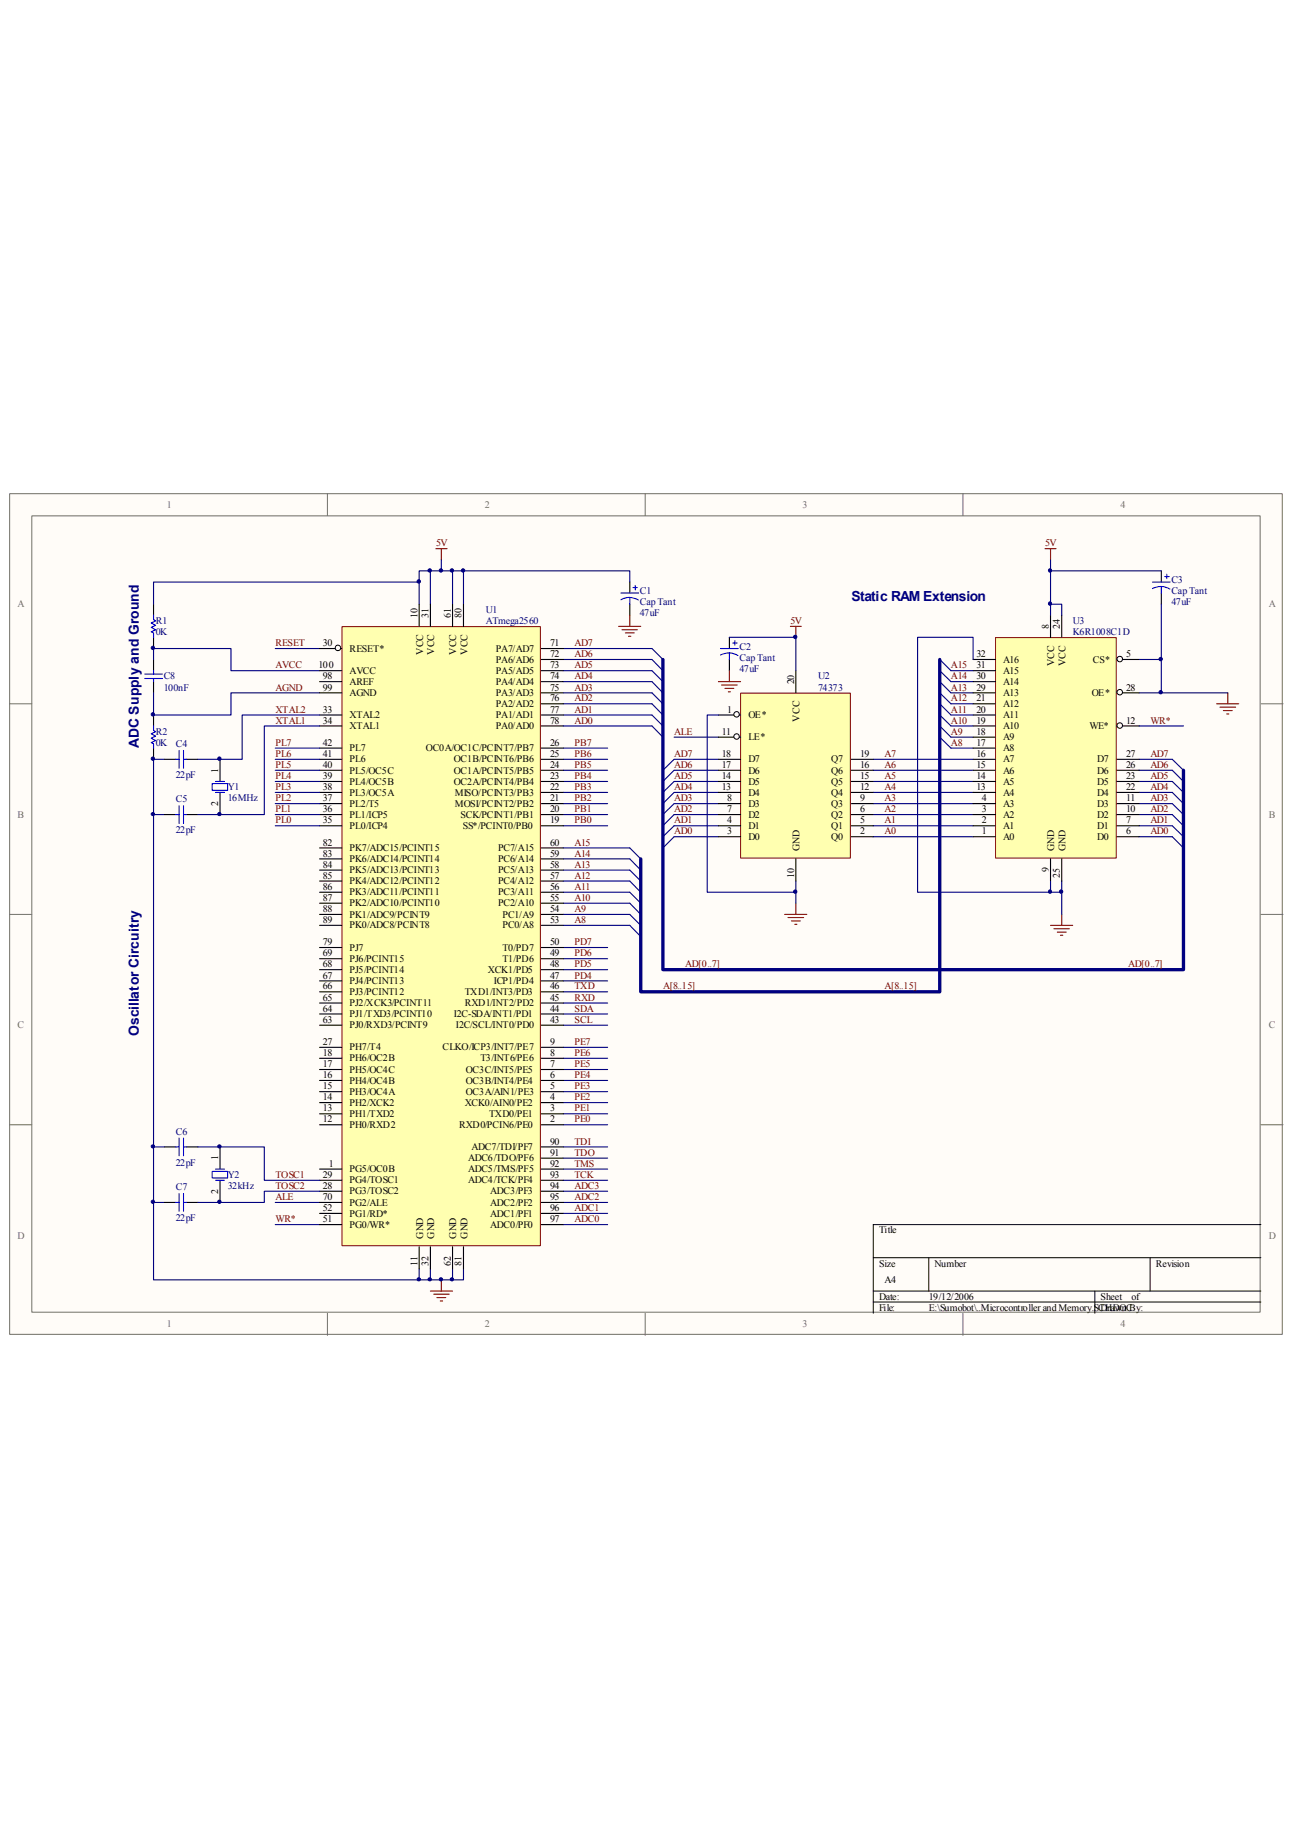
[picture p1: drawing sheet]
<svg xmlns="http://www.w3.org/2000/svg" width="210mm" height="297mm" viewBox="0 0 210 297" stroke-linecap="round" stroke-linejoin="round" font-family="sans-serif">
<path d="M1.6 80.2h206.6v136.5h-206.6z" fill="#fffcf8"/>
<path d="M1.6 80.2h206.6v136.5h-206.6z" fill="none" stroke="#706f64" stroke-width=".16"/>
<path d="M5.2 83.8h199.4v129.3h-199.4z" fill="#fffcf8"/>
<g fill="none" stroke="#706f64" stroke-width=".16">
<path d="M5.2 83.8h199.4v129.3h-199.4zM53.2 80.1v3.6M104.8 80.1v3.6M156.4 80.1v3.6M1.6 114.3h3.6M204.8 114.3h3.6M1.6 148.5h3.6M204.8 148.5h3.6M1.6 182.7h3.6M204.8 182.7h3.6M53.2 213.3v3.6M104.8 213.3v3.6"/>
<path d="M156.4 213.3v3.6"/>
</g>
<path d="M204.8 198.9h-63v14.4M141.8 204.3h63M141.8 209.7h63M141.8 211.5h63M150.8 204.3v5.4M177.8 209.7v3.6M186.8 204.3v5.4" fill="none" stroke="#000" stroke-width=".16"/>
<g fill="none" stroke="#000080" stroke-width=".18">
<path d="M91.5 105.3h14.4l1.8 1.8M91.5 107.1h14.4l1.8 1.8M91.5 108.9h14.4l1.8 1.8M91.5 110.7h14.4l1.8 1.8M91.5 112.5h14.4l1.8 1.8M91.5 114.3h14.4l1.8 1.8M91.5 116.1h14.4l1.8 1.8M91.5 117.9h14.4l1.8 1.8M109.5 119.7h7.2M152.6 107.1l1.8 1.8h3.6M152.6 108.9l1.8 1.8h3.6M152.6 110.7l1.8 1.8h3.6"/>
<path d="M152.6 112.5l1.8 1.8h3.6M152.6 114.3l1.8 1.8h3.6M152.6 116.1l1.8 1.8h3.6M152.6 117.9l1.8 1.8h3.6M152.6 119.7l1.8 1.8h3.6M185 117.9h7.2M91.5 137.7h10.8l1.8 1.8M91.5 139.5h10.8l1.8 1.8M116.7 123.3h-7.2l-1.8 1.8M116.7 125.1h-7.2l-1.8 1.8M116.7 126.9h-7.2l-1.8 1.8M116.7 128.7h-7.2l-1.8 1.8"/>
<path d="M116.7 130.5h-7.2l-1.8 1.8M116.7 132.3h-7.2l-1.8 1.8M116.7 134.1h-7.2l-1.8 1.8M116.7 135.9h-7.2l-1.8 1.8M141.8 123.3h16.2M141.8 125.1h16.2M141.8 126.9h16.2M141.8 128.7h16.2M141.8 130.5h16.2M141.8 132.3h16.2M141.8 134.1h16.2M141.8 135.9h16.2"/>
<path d="M185 123.3h5.4l1.8 1.8M185 125.1h5.4l1.8 1.8M185 126.9h5.4l1.8 1.8M185 128.7h5.4l1.8 1.8M185 130.5h5.4l1.8 1.8M185 132.3h5.4l1.8 1.8M185 134.1h5.4l1.8 1.8M185 135.9h5.4l1.8 1.8M91.5 141.3h10.8l1.8 1.8M91.5 143.1h10.8l1.8 1.8M91.5 144.9h10.8l1.8 1.8M91.5 146.7h10.8l1.8 1.8"/>
<path d="M91.5 148.5h10.8l1.8 1.8M91.5 150.3h10.8l1.8 1.8M129.2 143.1v3.6M172.4 143.1v5.4M44.7 198.9h7.2M44.7 195.3h7.2"/>
</g>
<path d="M107.7 107.1v50.4h84.5v-32.4M152.6 107.1v54h-48.5v-21.6" fill="none" stroke="#000080" stroke-width=".54"/>
<g fill="none" stroke="#800000" stroke-width=".18">
<path d="M70.8 89.1h1.8M71.7 89.1v1.8M169.7 89.1h1.8M170.6 89.1v1.8M128.4 101.7h1.7M129.2 101.7v1.8M127.4 148.5h3.6M128 149h2.5M128.5 149.6h1.5M129.1 150.1h.3M129.2 146.7v1.8M170.6 150.3h3.6"/>
<path d="M171.2 150.8h2.5M171.7 151.4h1.4M172.2 151.9h.4M172.4 148.5v1.8M69.9 209.7h3.6M70.4 210.2h2.5M71 210.7h1.4M71.5 211.3h.4M71.7 207.9v1.8"/>
</g>
<path d="M120.3 112.6h17.8v26.8h-17.8z" fill="#ffffb0"/>
<path d="M120.3 112.6h17.8v26.8h-17.8z" fill="none" stroke="#800000" stroke-width=".16"/>
<g fill="none" stroke="#000" stroke-width=".18">
<path d="M116.7 119.7h3.6M129.2 108.9v3.6M116.7 123.3h3.6M116.7 125.1h3.6M116.7 126.9h3.6M116.7 128.7h3.6M116.7 130.5h3.6M116.7 132.3h3.6M116.7 134.1h3.6M116.7 135.9h3.6M129.2 139.5v3.6M138.2 123.3h3.6"/>
<path d="M138.2 125.1h3.6M138.2 126.9h3.6M138.2 128.7h3.6M138.2 130.5h3.6M138.2 132.3h3.6M138.2 134.1h3.6M138.2 135.9h3.6"/>
</g>
<circle cx="119.6" cy="119.6" r=".44" fill="#fffcf8"/>
<circle cx="119.6" cy="119.6" r=".44" fill="none" stroke="#000" stroke-width=".16"/>
<path d="M116.7 116.1h3.6" fill="none" stroke="#000" stroke-width=".18"/>
<circle cx="119.6" cy="116" r=".44" fill="#fffcf8"/>
<circle cx="119.6" cy="116" r=".44" fill="none" stroke="#000" stroke-width=".16"/>
<g fill="none" stroke="#000080" stroke-width=".18">
<path d="M170.6 90.9v1.8h18M44.7 105.3h7.2M118.4 103.5h10.8v5.4M91.5 121.5h7.2M91.5 123.3h7.2M91.5 125.1h7.2M91.5 126.9h7.2M91.5 128.7h7.2M91.5 130.5h7.2M91.5 132.3h7.2M91.5 134.1h7.2M91.5 159.3h7.2"/>
<path d="M91.5 157.5h7.2M91.5 155.7h7.2M91.5 153.9h7.2M91.5 164.7h7.2M91.5 166.5h7.2M91.5 162.9h7.2M91.5 161.1h7.2M91.5 170.1h7.2M91.5 171.9h7.2M91.5 173.7h7.2M91.5 175.5h7.2M91.5 177.3h7.2"/>
<path d="M91.5 179.1h7.2M91.5 186.3h7.2M91.5 188.1h7.2M91.5 189.9h7.2M91.5 191.7h7.2M91.5 180.9h7.2M91.5 182.7h7.2M91.5 193.5h7.2M91.5 195.3h7.2M91.5 197.1h7.2M91.5 198.9h7.2"/>
</g>
<path d="M102.3 94.5v1.8M102.3 98.1v1.8M188.6 92.7v1.8M188.6 96.3v1.8M118.4 103.5v1.8M118.4 107.1v1.8" fill="none" stroke="#000" stroke-width=".18"/>
<g fill="none" stroke="#00f" stroke-width=".18">
<path d="M100.8 96.3h2.9M102.3 97l1.4 .5M102.3 97l-.8 .1-.7 .3M102.3 97v1.1M102.8 95.4h.7M103.2 95.1v.7M187.2 94.5h2.8M188.6 95.2l.7 .2 .7 .3M188.6 95.2l-.8 .1-.6 .3M188.6 95.2v1.1M189.1 93.6h.8M189.5 93.3v.7"/>
<path d="M117 105.3h2.9M118.4 106l.8 .2 .6 .3M118.4 106l-.7 .1-.7 .3M118.4 106v1.1M119 104.4h.7M119.3 104.1v.7"/>
</g>
<g fill="none" stroke="#800000" stroke-width=".18">
<path d="M102.3 99.9v1.8M100.5 101.7h3.6M101 102.3h2.5M101.6 102.8h1.4M102.1 103.3h.3M116.7 110.7h3.6M117.2 111.3h2.5M117.7 111.8h1.5M118.3 112.4h.3M118.4 108.9v1.8M197.6 114.3h3.6M198.1 114.9h2.6"/>
<path d="M198.7 115.4h1.4M199.2 116h.4M199.4 112.5v1.8"/>
</g>
<path d="M161.7 103.6h19.6v35.8h-19.6z" fill="#ffffb0"/>
<path d="M161.7 103.5h19.6v35.9h-19.6z" fill="none" stroke="#800000" stroke-width=".16"/>
<g fill="none" stroke="#000" stroke-width=".18">
<path d="M170.6 99.9v3.6M172.4 99.9v3.6M158 108.9h3.6M158 110.7h3.6M158 112.5h3.6M158 114.3h3.6M158 116.1h3.6M158 117.9h3.6M158 119.7h3.6M181.4 107.1h3.6M158 123.3h3.6M158 125.1h3.6"/>
<path d="M158 126.9h3.6M158 128.7h3.6M158 130.5h3.6M158 132.3h3.6M158 134.1h3.6M158 135.9h3.6M158 121.5h3.6M170.6 139.5v3.6M172.4 139.5v3.6M181.4 123.3h3.6M181.4 125.1h3.6M181.4 126.9h3.6"/>
<path d="M181.4 128.7h3.6M181.4 130.5h3.6M181.4 132.3h3.6M181.4 134.1h3.6M181.4 135.9h3.6"/>
</g>
<circle cx="181.8" cy="107" r=".44" fill="#fffcf8"/>
<circle cx="181.8" cy="107" r=".44" fill="none" stroke="#000" stroke-width=".16"/>
<path d="M181.4 117.9h3.6" fill="none" stroke="#000" stroke-width=".18"/>
<circle cx="181.8" cy="117.8" r=".44" fill="#fffcf8"/>
<circle cx="181.8" cy="117.8" r=".44" fill="none" stroke="#000" stroke-width=".16"/>
<path d="M181.4 112.5h3.6" fill="none" stroke="#000" stroke-width=".18"/>
<circle cx="181.8" cy="112.4" r=".44" fill="#fffcf8"/>
<circle cx="181.8" cy="112.4" r=".44" fill="none" stroke="#000" stroke-width=".16"/>
<path d="M24.9 98.1v1.8M24.9 103.5v1.8M24.9 107.1v1.8M24.9 110.7v1.8M24.9 116.1v1.8M158 107.1h3.6M24.9 121.5v1.8" fill="none" stroke="#000" stroke-width=".18"/>
<g fill="none" stroke="#000080" stroke-width=".18">
<path d="M68.1 94.5h-43.2v3.6M69.9 92.7v5.4M71.7 90.9v1.8M73.5 92.7v5.4M75.3 92.7v5.4M102.3 94.5v-1.8h-34.2v5.4M170.6 98.1h1.8v1.8M170.6 92.7v7.2M188.6 98.1v14.4M24.9 107.1v-1.8h12.6v3.6h14.4M24.9 112.5v3.6h12.6v-3.6h14.4M116.7 116.1h-1.8v28.8h14.3"/>
<path d="M158 107.1v-3.6h-9v41.4h23.4M185 112.5h14.4M185 107.1h3.6M170.6 143.1v1.8M68.1 206.1v1.8h7.2v-1.8M69.9 206.1v1.8M73.5 206.1v1.8"/>
</g>
<path d="M24.9 99.9v.7l.4 .2-.7 .4 .7 .4-.7 .3 .7 .4-.7 .3 .3 .2v.7M23.5 110.2h2.9M23.5 109.5h2.9M24.9 117.9v.7l.4 .2-.7 .4 .7 .3-.7 .4 .7 .4-.7 .3 .3 .2v.7M24.9 108.9v.6M24.9 110.2v.5" fill="none" stroke="#00f" stroke-width=".18"/>
<path d="M55.6 101.8h32.2v100.5h-32.2z" fill="#ffffb0"/>
<path d="M55.5 101.8h32.3v100.5h-32.3z" fill="none" stroke="#800000" stroke-width=".16"/>
<g fill="none" stroke="#000" stroke-width=".18">
<path d="M51.9 105.3h3.6M87.9 134.1h3.6M87.9 132.3h3.6M87.9 130.5h3.6M87.9 128.7h3.6M87.9 126.9h3.6M87.9 125.1h3.6M87.9 123.3h3.6M87.9 121.5h3.6M51.9 198.9h3.6M51.9 197.1h3.6M51.9 195.3h3.6"/>
<path d="M51.9 193.5h3.6M51.9 191.7h3.6M51.9 189.9h3.6"/>
</g>
<circle cx="54.9" cy="105.2" r=".45" fill="#fffcf8"/>
<circle cx="54.9" cy="105.2" r=".45" fill="none" stroke="#000" stroke-width=".16"/>
<g fill="none" stroke="#000" stroke-width=".18">
<path d="M68.1 98.1v3.6M69.9 98.1v3.6M73.5 98.1v3.6M75.3 98.1v3.6M51.9 116.1h3.6M51.9 117.9h3.6M51.9 108.9h3.6M51.9 110.7h3.6M51.9 112.5h3.6M87.9 116.1h3.6M87.9 117.9h3.6M87.9 105.3h3.6"/>
<path d="M87.9 107.1h3.6M87.9 108.9h3.6M87.9 110.7h3.6M87.9 112.5h3.6M87.9 114.3h3.6M26.7 132.3h1.8M26.7 123.3h1.8M30.3 132.3h1.8M30.3 123.3h1.8M35.7 123.3v3.6M35.7 128.7v3.6M51.9 139.5h3.6"/>
<path d="M51.9 137.7h3.6M51.9 134.1h3.6M51.9 132.3h3.6M51.9 130.5h3.6M51.9 128.7h3.6M51.9 126.9h3.6M51.9 125.1h3.6M51.9 123.3h3.6M51.9 121.5h3.6M87.9 139.5h3.6M87.9 137.7h3.6M51.9 159.3h3.6"/>
<path d="M51.9 157.5h3.6M51.9 155.7h3.6M51.9 153.9h3.6M51.9 150.3h3.6M51.9 148.5h3.6M51.9 146.7h3.6M51.9 144.9h3.6M51.9 143.1h3.6M51.9 141.3h3.6M87.9 159.3h3.6M87.9 157.5h3.6M87.9 155.7h3.6"/>
<path d="M87.9 153.9h3.6M87.9 150.3h3.6M87.9 148.5h3.6M87.9 146.7h3.6M87.9 144.9h3.6M87.9 143.1h3.6M87.9 141.3h3.6M51.9 166.5h3.6M51.9 164.7h3.6M51.9 162.9h3.6M51.9 161.1h3.6M51.9 179.1h3.6"/>
<path d="M51.9 177.3h3.6M51.9 175.5h3.6M51.9 173.7h3.6M51.9 171.9h3.6M51.9 170.1h3.6M87.9 166.5h3.6M87.9 164.7h3.6M87.9 162.9h3.6M87.9 161.1h3.6M87.9 179.1h3.6M87.9 177.3h3.6M87.9 175.5h3.6"/>
<path d="M87.9 173.7h3.6M87.9 171.9h3.6M87.9 170.1h3.6M26.7 195.3h1.8M26.7 186.3h1.8M30.3 195.3h1.8M30.3 186.3h1.8M35.7 186.3v3.6M35.7 191.7v3.6M51.9 182.7h3.6M51.9 180.9h3.6M87.9 182.7h3.6"/>
<path d="M87.9 180.9h3.6M87.9 198.9h3.6M87.9 197.1h3.6M87.9 195.3h3.6M87.9 193.5h3.6M87.9 191.7h3.6M87.9 189.9h3.6M87.9 188.1h3.6M87.9 186.3h3.6M68.1 202.5v3.6M69.9 202.5v3.6M73.5 202.5v3.6"/>
<path d="M75.3 202.5v3.6"/>
</g>
<g fill="none" stroke="#00f" stroke-width=".18">
<path d="M28.5 123.3h.6M28.5 132.3h.6M29.1 121.9v2.9M29.1 130.9v2.8M29.8 121.9v2.9M29.8 130.9v2.8M29.8 123.3h.5M29.8 132.3h.5M34.5 127.3h2.5v1.1h-2.5zM35 128.7h1.4M35 126.9h1.4M28.5 186.3h.6"/>
<path d="M28.5 195.3h.6M29.1 184.8v2.9M29.1 193.8v2.9M29.8 184.8v2.9M29.8 193.8v2.9M29.8 186.3h.5M29.8 195.3h.5M34.5 190.2h2.5v1.1h-2.5zM35 191.7h1.4M35 189.9h1.4"/>
</g>
<g fill="none" stroke="#000080" stroke-width=".18">
<path d="M51.9 116.1h-12.6v7.2h-7.2M51.9 117.9h-9v14.4h-10.8M24.9 132.3v54M26.7 123.3h-1.8v9h1.8M44.7 121.5h7.2M44.7 123.3h7.2M44.7 125.1h7.2M44.7 126.9h7.2M44.7 128.7h7.2M44.7 130.5h7.2M44.7 132.3h7.2M44.7 134.1h7.2"/>
<path d="M24.9 195.3v12.6h43.2M26.7 186.3h-1.8v9h1.8M32.1 186.3h10.8v5.4h9M51.9 193.5h-9v1.8h-10.8"/>
</g>
<circle cx="24.8" cy="195.2" r=".27" fill="#000080"/>
<circle cx="24.8" cy="195.2" r=".27" fill="none" stroke="#000080" stroke-width=".16"/>
<circle cx="24.8" cy="186.2" r=".27" fill="#000080"/>
<circle cx="24.8" cy="186.2" r=".27" fill="none" stroke="#000080" stroke-width=".16"/>
<circle cx="24.8" cy="132.2" r=".26" fill="#000080"/>
<circle cx="24.8" cy="132.2" r=".26" fill="none" stroke="#000080" stroke-width=".16"/>
<circle cx="24.8" cy="123.2" r=".28" fill="#000080"/>
<circle cx="24.8" cy="123.2" r=".28" fill="none" stroke="#000080" stroke-width=".16"/>
<circle cx="24.8" cy="116" r=".28" fill="#000080"/>
<circle cx="24.8" cy="116" r=".28" fill="none" stroke="#000080" stroke-width=".16"/>
<circle cx="24.8" cy="105.2" r=".28" fill="#000080"/>
<circle cx="24.8" cy="105.2" r=".28" fill="none" stroke="#000080" stroke-width=".16"/>
<circle cx="35.6" cy="195.2" r=".27" fill="#000080"/>
<circle cx="35.6" cy="195.2" r=".27" fill="none" stroke="#000080" stroke-width=".16"/>
<circle cx="35.6" cy="186.2" r=".27" fill="#000080"/>
<circle cx="35.6" cy="186.2" r=".27" fill="none" stroke="#000080" stroke-width=".16"/>
<circle cx="35.6" cy="132.2" r=".26" fill="#000080"/>
<circle cx="35.6" cy="132.2" r=".26" fill="none" stroke="#000080" stroke-width=".16"/>
<circle cx="35.6" cy="123.2" r=".28" fill="#000080"/>
<circle cx="35.6" cy="123.2" r=".28" fill="none" stroke="#000080" stroke-width=".16"/>
<circle cx="68" cy="207.8" r=".26" fill="#000080"/>
<circle cx="68" cy="207.8" r=".26" fill="none" stroke="#000080" stroke-width=".16"/>
<circle cx="68" cy="94.4" r=".28" fill="#000080"/>
<circle cx="68" cy="94.4" r=".28" fill="none" stroke="#000080" stroke-width=".16"/>
<circle cx="69.8" cy="207.8" r=".27" fill="#000080"/>
<circle cx="69.8" cy="207.8" r=".27" fill="none" stroke="#000080" stroke-width=".16"/>
<circle cx="69.8" cy="92.6" r=".27" fill="#000080"/>
<circle cx="69.8" cy="92.6" r=".27" fill="none" stroke="#000080" stroke-width=".16"/>
<circle cx="71.6" cy="207.8" r=".26" fill="#000080"/>
<circle cx="71.6" cy="207.8" r=".26" fill="none" stroke="#000080" stroke-width=".16"/>
<circle cx="71.6" cy="92.6" r=".28" fill="#000080"/>
<circle cx="71.6" cy="92.6" r=".28" fill="none" stroke="#000080" stroke-width=".16"/>
<circle cx="73.4" cy="207.8" r=".27" fill="#000080"/>
<circle cx="73.4" cy="207.8" r=".27" fill="none" stroke="#000080" stroke-width=".16"/>
<circle cx="73.4" cy="92.6" r=".27" fill="#000080"/>
<circle cx="73.4" cy="92.6" r=".27" fill="none" stroke="#000080" stroke-width=".16"/>
<circle cx="75.2" cy="92.6" r=".28" fill="#000080"/>
<circle cx="75.2" cy="92.6" r=".28" fill="none" stroke="#000080" stroke-width=".16"/>
<circle cx="129.1" cy="144.8" r=".28" fill="#000080"/>
<circle cx="129.1" cy="144.8" r=".28" fill="none" stroke="#000080" stroke-width=".16"/>
<circle cx="129.1" cy="103.4" r=".27" fill="#000080"/>
<circle cx="129.1" cy="103.4" r=".27" fill="none" stroke="#000080" stroke-width=".16"/>
<circle cx="170.5" cy="144.8" r=".27" fill="#000080"/>
<circle cx="170.5" cy="144.8" r=".27" fill="none" stroke="#000080" stroke-width=".16"/>
<circle cx="170.5" cy="98" r=".27" fill="#000080"/>
<circle cx="170.5" cy="98" r=".27" fill="none" stroke="#000080" stroke-width=".16"/>
<circle cx="170.5" cy="92.6" r=".27" fill="#000080"/>
<circle cx="170.5" cy="92.6" r=".27" fill="none" stroke="#000080" stroke-width=".16"/>
<circle cx="172.3" cy="144.8" r=".28" fill="#000080"/>
<circle cx="172.3" cy="144.8" r=".28" fill="none" stroke="#000080" stroke-width=".16"/>
<circle cx="188.5" cy="112.4" r=".28" fill="#000080"/>
<circle cx="188.5" cy="112.4" r=".28" fill="none" stroke="#000080" stroke-width=".16"/>
<circle cx="188.5" cy="107" r=".27" fill="#000080"/>
<circle cx="188.5" cy="107" r=".27" fill="none" stroke="#000080" stroke-width=".16"/>
<g font-size="2.3" fill="#000080">
<text x="138.3" y="97.6">Static RAM Extension</text>
<text x="22.6" y="121.5" transform="rotate(-90 22.6 121.5)">ADC Supply and Ground</text>
<text x="22.6" y="168.3" transform="rotate(-90 22.6 168.3)">Oscillator Circuitry</text>
</g>
<g font-size="1.6" fill="#706f64">
<text x="27.1" y="82.5">1</text>
<text x="78.7" y="82.5">2</text>
<text x="130.3" y="82.5">3</text>
<text x="181.9" y="82.5">4</text>
<text x="2.8" y="98.6">A</text>
<text x="206.1" y="98.6">A</text>
<text x="2.8" y="132.8">B</text>
<text x="206.1" y="132.8">B</text>
<text x="2.8" y="167">C</text>
<text x="206.1" y="167">C</text>
<text x="2.8" y="201.2">D</text>
<text x="206.1" y="201.2">D</text>
<text x="27.1" y="215.6">1</text>
<text x="78.7" y="215.6">2</text>
<text x="130.3" y="215.6">3</text>
<text x="181.9" y="215.6">4</text>
</g>
<g font-size="1.6" fill="#800000">
<text x="70.8" y="88.7">5V</text>
<text x="169.7" y="88.7">5V</text>
<text x="128.4" y="101.3">5V</text>
<text x="44.7" y="104.9">RESET</text>
<text x="93.3" y="104.9">AD7</text>
<text x="93.3" y="106.7">AD6</text>
<text x="44.7" y="108.5">AVCC</text>
<text x="44.7" y="112.1">AGND</text>
<text x="93.3" y="108.5">AD5</text>
<text x="93.3" y="110.3">AD4</text>
<text x="93.3" y="112.1">AD3</text>
<text x="93.3" y="113.9">AD2</text>
<text x="154.4" y="108.5">A15</text>
<text x="154.4" y="110.3">A14</text>
<text x="154.4" y="112.1">A13</text>
<text x="154.4" y="113.9">A12</text>
<text x="44.7" y="115.7">XTAL2</text>
<text x="44.7" y="117.5">XTAL1</text>
<text x="93.3" y="115.7">AD1</text>
<text x="93.3" y="117.5">AD0</text>
<text x="109.5" y="119.3">ALE</text>
<text x="154.4" y="115.7">A11</text>
<text x="154.4" y="117.5">A10</text>
<text x="154.4" y="119.3">A9</text>
<text x="186.8" y="117.5">WR*</text>
<text x="44.7" y="121.1">PL7</text>
<text x="44.7" y="122.9">PL6</text>
<text x="44.7" y="124.7">PL5</text>
<text x="93.3" y="121.1">PB7</text>
<text x="93.3" y="122.9">PB6</text>
<text x="93.3" y="124.7">PB5</text>
<text x="109.5" y="122.9">AD7</text>
<text x="109.5" y="124.7">AD6</text>
<text x="143.6" y="122.9">A7</text>
<text x="143.6" y="124.7">A6</text>
<text x="154.4" y="121.1">A8</text>
<text x="186.8" y="122.9">AD7</text>
<text x="186.8" y="124.7">AD6</text>
<text x="44.7" y="126.5">PL4</text>
<text x="44.7" y="128.3">PL3</text>
<text x="44.7" y="130.1">PL2</text>
<text x="44.7" y="131.9">PL1</text>
<text x="93.3" y="126.5">PB4</text>
<text x="93.3" y="128.3">PB3</text>
<text x="93.3" y="130.1">PB2</text>
<text x="93.3" y="131.9">PB1</text>
<text x="109.5" y="126.5">AD5</text>
<text x="109.5" y="128.3">AD4</text>
<text x="109.5" y="130.1">AD3</text>
<text x="109.5" y="131.9">AD2</text>
<text x="143.6" y="126.5">A5</text>
<text x="143.6" y="128.3">A4</text>
<text x="143.6" y="130.1">A3</text>
<text x="143.6" y="131.9">A2</text>
<text x="186.8" y="126.5">AD5</text>
<text x="186.8" y="128.3">AD4</text>
<text x="186.8" y="130.1">AD3</text>
<text x="186.8" y="131.9">AD2</text>
<text x="44.7" y="133.7">PL0</text>
<text x="93.3" y="137.3">A15</text>
<text x="93.3" y="133.7">PB0</text>
<text x="109.5" y="133.7">AD1</text>
<text x="109.5" y="135.5">AD0</text>
<text x="143.6" y="133.7">A1</text>
<text x="143.6" y="135.5">A0</text>
<text x="186.8" y="133.7">AD1</text>
<text x="186.8" y="135.5">AD0</text>
<text x="93.3" y="139.1">A14</text>
<text x="93.3" y="140.9">A13</text>
<text x="93.3" y="142.7">A12</text>
<text x="93.3" y="144.5">A11</text>
<text x="93.3" y="146.3">A10</text>
<text x="93.3" y="148.1">A9</text>
<text x="93.3" y="149.9">A8</text>
<text x="93.3" y="153.5">PD7</text>
<text x="93.3" y="155.3">PD6</text>
<text x="93.3" y="160.7">TXD</text>
<text x="93.3" y="157.1">PD5</text>
<text x="93.3" y="158.9">PD4</text>
<text x="107.7" y="160.7">A[8..15]</text>
<text x="111.3" y="157.1">AD[0..7]</text>
<text x="143.6" y="160.7">A[8..15]</text>
<text x="183.2" y="157.1">AD[0..7]</text>
<text x="93.3" y="164.3">SDA</text>
<text x="93.3" y="166.1">SCL</text>
<text x="93.3" y="162.5">RXD</text>
<text x="93.3" y="169.7">PE7</text>
<text x="93.3" y="171.5">PE6</text>
<text x="93.3" y="173.3">PE5</text>
<text x="93.3" y="175.1">PE4</text>
<text x="93.3" y="176.9">PE3</text>
<text x="93.3" y="178.7">PE2</text>
<text x="93.3" y="185.9">TDI</text>
<text x="93.3" y="180.5">PE1</text>
<text x="93.3" y="182.3">PE0</text>
<text x="44.7" y="191.3">TOSC1</text>
<text x="93.3" y="187.7">TDO</text>
<text x="93.3" y="189.5">TMS</text>
<text x="93.3" y="191.3">TCK</text>
<text x="44.7" y="194.9">ALE</text>
<text x="44.7" y="193.1">TOSC2</text>
<text x="93.3" y="193.1">ADC3</text>
<text x="93.3" y="194.9">ADC2</text>
<text x="93.3" y="196.7">ADC1</text>
<text x="44.7" y="198.5">WR*</text>
<text x="93.3" y="198.5">ADC0</text>
</g>
<g font-size="1.6" fill="#000080">
<text x="190.2" y="94.7">C3</text>
<text x="25.3" y="101.3">R1</text>
<text x="78.9" y="99.5">U1</text>
<text x="78.9" y="101.3">ATmega2560</text>
<text x="103.9" y="100.1">47uF</text>
<text x="103.9" y="96.5">C1</text>
<text x="103.9" y="98.3">Cap Tant</text>
<text x="174.2" y="101.3">U3</text>
<text x="190.2" y="98.3">47uF</text>
<text x="190.2" y="96.5">Cap Tant</text>
<text x="25.3" y="103.1">0K</text>
<text x="120.1" y="105.5">C2</text>
<text x="120.1" y="107.3">Cap Tant</text>
<text x="174.2" y="103.1">K6R1008C1D</text>
<text x="26.6" y="110.3">C8</text>
<text x="26.6" y="112.1">100nF</text>
<text x="120.1" y="109.1">47uF</text>
<text x="132.8" y="110.3">U2</text>
<text x="132.8" y="112.1">74373</text>
<text x="25.3" y="119.3">R2</text>
<text x="25.3" y="121.1">0K</text>
<text x="28.5" y="121.3">C4</text>
<text x="28.5" y="126.4">22pF</text>
<text x="28.5" y="130.3">C5</text>
<text x="37" y="128.3">Y1</text>
<text x="37" y="130.1">16MHz</text>
<text x="28.5" y="135.3">22pF</text>
<text x="28.5" y="184.3">C6</text>
<text x="28.5" y="189.3">22pF</text>
<text x="37" y="191.3">Y2</text>
<text x="28.5" y="193.3">C7</text>
<text x="37" y="193.1">32kHz</text>
<text x="28.5" y="198.3">22pF</text>
</g>
<g font-size="1.6">
<text x="67.8" y="100.3" transform="rotate(-90 67.8 100.3)">10</text>
<text x="69.6" y="100.3" transform="rotate(-90 69.6 100.3)">31</text>
<text x="73.2" y="100.3" transform="rotate(-90 73.2 100.3)">61</text>
<text x="75" y="100.3" transform="rotate(-90 75 100.3)">80</text>
<text x="52.5" y="104.9">30</text>
<text x="56.8" y="105.8">RESET*</text>
<text x="68.7" y="106.4" transform="rotate(-90 68.7 106.4)">VCC</text>
<text x="70.5" y="106.4" transform="rotate(-90 70.5 106.4)">VCC</text>
<text x="74.1" y="106.4" transform="rotate(-90 74.1 106.4)">VCC</text>
<text x="75.9" y="106.4" transform="rotate(-90 75.9 106.4)">VCC</text>
<text x="80.5" y="105.8">PA7/AD7</text>
<text x="80.5" y="107.7">PA6/AD6</text>
<text x="89.3" y="104.9">71</text>
<text x="89.3" y="106.7">72</text>
<text x="158.6" y="106.7">32</text>
<text x="162.9" y="107.7">A16</text>
<text x="170.3" y="102.1" transform="rotate(-90 170.3 102.1)">8</text>
<text x="172.1" y="102.1" transform="rotate(-90 172.1 102.1)">24</text>
<text x="177.5" y="107.7">CS*</text>
<text x="182.9" y="106.7">5</text>
<text x="51.7" y="108.5">100</text>
<text x="52.5" y="110.3">98</text>
<text x="52.5" y="112.1">99</text>
<text x="56.8" y="111.3">AREF</text>
<text x="56.8" y="113">AGND</text>
<text x="56.8" y="109.4">AVCC</text>
<text x="80.5" y="109.4">PA5/AD5</text>
<text x="80.5" y="111.3">PA4/AD4</text>
<text x="80.5" y="113">PA3/AD3</text>
<text x="89.3" y="108.5">73</text>
<text x="89.3" y="110.3">74</text>
<text x="89.3" y="112.1">75</text>
<text x="89.3" y="113.9">76</text>
<text x="128.9" y="111.1" transform="rotate(-90 128.9 111.1)">20</text>
<text x="158.6" y="108.5">31</text>
<text x="158.6" y="110.3">30</text>
<text x="158.6" y="112.1">29</text>
<text x="158.6" y="113.9">21</text>
<text x="162.9" y="109.4">A15</text>
<text x="162.9" y="111.3">A14</text>
<text x="162.9" y="113">A13</text>
<text x="171.2" y="108.2" transform="rotate(-90 171.2 108.2)">VCC</text>
<text x="173" y="108.2" transform="rotate(-90 173 108.2)">VCC</text>
<text x="177.3" y="113">OE*</text>
<text x="182.9" y="112.1">28</text>
<text x="52.5" y="115.7">33</text>
<text x="52.5" y="117.5">34</text>
<text x="56.8" y="116.6">XTAL2</text>
<text x="56.8" y="118.4">XTAL1</text>
<text x="80.5" y="114.9">PA2/AD2</text>
<text x="80.5" y="116.6">PA1/AD1</text>
<text x="80.5" y="118.4">PA0/AD0</text>
<text x="89.3" y="115.7">77</text>
<text x="89.3" y="117.5">78</text>
<text x="117.2" y="119.3">11</text>
<text x="118.1" y="115.7">1</text>
<text x="121.5" y="116.6">OE*</text>
<text x="129.8" y="117.2" transform="rotate(-90 129.8 117.2)">VCC</text>
<text x="158.6" y="115.7">20</text>
<text x="158.6" y="117.5">19</text>
<text x="158.6" y="119.3">18</text>
<text x="162.9" y="114.9">A12</text>
<text x="162.9" y="116.6">A11</text>
<text x="162.9" y="118.4">A10</text>
<text x="176.9" y="118.4">WE*</text>
<text x="182.9" y="117.5">12</text>
<text x="35.4" y="125.5" transform="rotate(-90 35.4 125.5)">1</text>
<text x="52.5" y="124.7">40</text>
<text x="52.5" y="122.9">41</text>
<text x="52.5" y="121.1">42</text>
<text x="56.8" y="125.6">PL5/OC5C</text>
<text x="56.8" y="123.8">PL6</text>
<text x="56.8" y="122">PL7</text>
<text x="69.2" y="122">OC0A/OC1C/PCINT7/PB7</text>
<text x="73.7" y="125.6">OC1A/PCINT5/PB5</text>
<text x="73.7" y="123.8">OC1B/PCINT6/PB6</text>
<text x="89.3" y="124.7">24</text>
<text x="89.3" y="122.9">25</text>
<text x="89.3" y="121.1">26</text>
<text x="117.2" y="122.9">18</text>
<text x="117.2" y="124.7">17</text>
<text x="121.5" y="123.8">D7</text>
<text x="121.5" y="125.6">D6</text>
<text x="121.5" y="120.2">LE*</text>
<text x="135" y="123.8">Q7</text>
<text x="135" y="125.6">Q6</text>
<text x="139.7" y="122.9">19</text>
<text x="139.7" y="124.7">16</text>
<text x="158.6" y="121.1">17</text>
<text x="158.6" y="122.9">16</text>
<text x="158.6" y="124.7">15</text>
<text x="162.9" y="120.2">A9</text>
<text x="162.9" y="122">A8</text>
<text x="162.9" y="123.8">A7</text>
<text x="162.9" y="125.6">A6</text>
<text x="178.2" y="123.8">D7</text>
<text x="178.2" y="125.6">D6</text>
<text x="182.9" y="122.9">27</text>
<text x="182.9" y="124.7">26</text>
<text x="35.4" y="130.9" transform="rotate(-90 35.4 130.9)">2</text>
<text x="52.5" y="131.9">36</text>
<text x="52.5" y="130.1">37</text>
<text x="52.5" y="128.3">38</text>
<text x="52.5" y="126.5">39</text>
<text x="56.8" y="131">PL2/T5</text>
<text x="56.8" y="129.2">PL3/OC5A</text>
<text x="56.8" y="127.4">PL4/OC5B</text>
<text x="73.7" y="127.4">OC2A/PCINT4/PB4</text>
<text x="73.9" y="131">MOSI/PCINT2/PB2</text>
<text x="73.9" y="129.2">MISO/PCINT3/PB3</text>
<text x="89.3" y="131.9">20</text>
<text x="89.3" y="126.5">23</text>
<text x="89.3" y="130.1">21</text>
<text x="89.3" y="128.3">22</text>
<text x="117.2" y="126.5">14</text>
<text x="117.2" y="128.3">13</text>
<text x="118.1" y="130.1">8</text>
<text x="118.1" y="131.9">7</text>
<text x="121.5" y="127.4">D5</text>
<text x="121.5" y="129.2">D4</text>
<text x="121.5" y="131">D3</text>
<text x="135" y="127.4">Q5</text>
<text x="135" y="129.2">Q4</text>
<text x="135" y="131">Q3</text>
<text x="139.7" y="126.5">15</text>
<text x="139.7" y="128.3">12</text>
<text x="139.7" y="130.1">9</text>
<text x="139.7" y="131.9">6</text>
<text x="158.6" y="126.5">14</text>
<text x="158.6" y="128.3">13</text>
<text x="159.5" y="130.1">4</text>
<text x="159.5" y="131.9">3</text>
<text x="162.9" y="127.4">A5</text>
<text x="162.9" y="129.2">A4</text>
<text x="162.9" y="131">A3</text>
<text x="178.2" y="127.4">D5</text>
<text x="178.2" y="129.2">D4</text>
<text x="178.2" y="131">D3</text>
<text x="182.9" y="126.5">23</text>
<text x="182.9" y="128.3">22</text>
<text x="182.9" y="130.1">11</text>
<text x="182.9" y="131.9">10</text>
<text x="52.5" y="137.3">82</text>
<text x="52.5" y="133.7">35</text>
<text x="56.8" y="134.6">PL0/ICP4</text>
<text x="56.8" y="132.8">PL1/ICP5</text>
<text x="74.8" y="132.8">SCK/PCINT1/PB1</text>
<text x="75.1" y="134.6">SS*/PCINT0/PB0</text>
<text x="89.3" y="133.7">19</text>
<text x="89.3" y="137.3">60</text>
<text x="118.1" y="133.7">4</text>
<text x="118.1" y="135.5">3</text>
<text x="121.5" y="132.8">D2</text>
<text x="121.5" y="134.6">D1</text>
<text x="121.5" y="136.4">D0</text>
<text x="135" y="132.8">Q2</text>
<text x="135" y="134.6">Q1</text>
<text x="135" y="136.4">Q0</text>
<text x="139.7" y="133.7">5</text>
<text x="139.7" y="135.5">2</text>
<text x="159.5" y="133.7">2</text>
<text x="159.5" y="135.5">1</text>
<text x="162.9" y="132.8">A2</text>
<text x="162.9" y="134.6">A1</text>
<text x="162.9" y="136.4">A0</text>
<text x="178.2" y="132.8">D2</text>
<text x="178.2" y="134.6">D1</text>
<text x="178.2" y="136.4">D0</text>
<text x="182.9" y="133.7">7</text>
<text x="182.9" y="135.5">6</text>
<text x="52.5" y="142.7">85</text>
<text x="52.5" y="140.9">84</text>
<text x="52.5" y="139.1">83</text>
<text x="56.8" y="143.6">PK4/ADC12/PCINT12</text>
<text x="56.8" y="141.8">PK5/ADC13/PCINT13</text>
<text x="56.8" y="140">PK6/ADC14/PCINT14</text>
<text x="56.8" y="138.2">PK7/ADC15/PCINT15</text>
<text x="80.9" y="143.6">PC4/A12</text>
<text x="80.9" y="141.8">PC5/A13</text>
<text x="80.9" y="140">PC6/A14</text>
<text x="80.9" y="138.2">PC7/A15</text>
<text x="89.3" y="142.7">57</text>
<text x="89.3" y="140.9">58</text>
<text x="89.3" y="139.1">59</text>
<text x="128.9" y="142.6" transform="rotate(-90 128.9 142.6)">10</text>
<text x="129.8" y="138.3" transform="rotate(-90 129.8 138.3)">GND</text>
<text x="170.3" y="141.7" transform="rotate(-90 170.3 141.7)">9</text>
<text x="171.2" y="138.3" transform="rotate(-90 171.2 138.3)">GND</text>
<text x="172.1" y="142.6" transform="rotate(-90 172.1 142.6)">25</text>
<text x="173" y="138.3" transform="rotate(-90 173 138.3)">GND</text>
<text x="52.5" y="149.9">89</text>
<text x="52.5" y="148.1">88</text>
<text x="52.5" y="146.3">87</text>
<text x="52.5" y="144.5">86</text>
<text x="56.8" y="149">PK1/ADC9/PCINT9</text>
<text x="56.8" y="147.2">PK2/ADC10/PCINT10</text>
<text x="56.8" y="145.4">PK3/ADC11/PCINT11</text>
<text x="80.9" y="147.2">PC2/A10</text>
<text x="80.9" y="145.4">PC3/A11</text>
<text x="81.6" y="149">PC1/A9</text>
<text x="89.3" y="149.9">53</text>
<text x="89.3" y="148.1">54</text>
<text x="89.3" y="146.3">55</text>
<text x="89.3" y="144.5">56</text>
<text x="52.5" y="155.3">69</text>
<text x="52.5" y="153.5">79</text>
<text x="56.8" y="154.4">PJ7</text>
<text x="56.8" y="150.8">PK0/ADC8/PCINT8</text>
<text x="81.6" y="154.4">T0/PD7</text>
<text x="81.6" y="150.8">PC0/A8</text>
<text x="89.3" y="155.3">49</text>
<text x="89.3" y="153.5">50</text>
<text x="52.5" y="160.7">66</text>
<text x="52.5" y="158.9">67</text>
<text x="52.5" y="157.1">68</text>
<text x="56.8" y="161.6">PJ3/PCINT12</text>
<text x="56.8" y="159.8">PJ4/PCINT13</text>
<text x="56.8" y="158">PJ5/PCINT14</text>
<text x="56.8" y="156.2">PJ6/PCINT15</text>
<text x="75.5" y="161.6">TXD1/INT3/PD3</text>
<text x="79.2" y="158">XCK1/PD5</text>
<text x="80.2" y="159.8">ICP1/PD4</text>
<text x="81.6" y="156.2">T1/PD6</text>
<text x="89.3" y="157.1">48</text>
<text x="89.3" y="160.7">46</text>
<text x="89.3" y="158.9">47</text>
<text x="52.5" y="166.1">63</text>
<text x="52.5" y="164.3">64</text>
<text x="52.5" y="162.5">65</text>
<text x="56.8" y="167">PJ0/RXD3/PCINT9</text>
<text x="56.8" y="165.2">PJ1/TXD3/PCINT10</text>
<text x="56.8" y="163.4">PJ2/XCK3/PCINT11</text>
<text x="73.7" y="165.2">I2C-SDA/INT1/PD1</text>
<text x="74" y="167">I2C/SCL/INT0/PD0</text>
<text x="75.5" y="163.4">RXD1/INT2/PD2</text>
<text x="89.3" y="164.3">44</text>
<text x="89.3" y="162.5">45</text>
<text x="89.3" y="166.1">43</text>
<text x="52.5" y="173.3">17</text>
<text x="52.5" y="171.5">18</text>
<text x="52.5" y="169.7">27</text>
<text x="56.8" y="172.4">PH6/OC2B</text>
<text x="56.8" y="170.6">PH7/T4</text>
<text x="71.9" y="170.6">CLKO/ICP3/INT7/PE7</text>
<text x="78" y="172.4">T3/INT6/PE6</text>
<text x="89.3" y="173.3">7</text>
<text x="89.3" y="169.7">9</text>
<text x="89.3" y="171.5">8</text>
<text x="52.5" y="178.7">14</text>
<text x="52.5" y="176.9">15</text>
<text x="52.5" y="175.1">16</text>
<text x="56.8" y="179.6">PH2/XCK2</text>
<text x="56.8" y="177.8">PH3/OC4A</text>
<text x="56.8" y="176">PH4/OC4B</text>
<text x="56.8" y="174.2">PH5/OC4C</text>
<text x="75.5" y="179.6">XCK0/AIN0/PE2</text>
<text x="75.6" y="177.8">OC3A/AIN1/PE3</text>
<text x="75.6" y="176">OC3B/INT4/PE4</text>
<text x="75.6" y="174.2">OC3C/INT5/PE5</text>
<text x="89.3" y="178.7">4</text>
<text x="89.3" y="176.9">5</text>
<text x="89.3" y="175.1">6</text>
<text x="52.5" y="182.3">12</text>
<text x="52.5" y="180.5">13</text>
<text x="56.8" y="183.2">PH0/RXD2</text>
<text x="56.8" y="181.4">PH1/TXD2</text>
<text x="74.6" y="183.2">RXD0/PCIN6/PE0</text>
<text x="79.5" y="181.4">TXD0/PE1</text>
<text x="89.3" y="182.3">2</text>
<text x="89.3" y="185.9">90</text>
<text x="89.3" y="180.5">3</text>
<text x="35.4" y="188.5" transform="rotate(-90 35.4 188.5)">1</text>
<text x="52.5" y="191.3">29</text>
<text x="53.4" y="189.5">1</text>
<text x="56.8" y="190.4">PG5/OC0B</text>
<text x="76" y="190.4">ADC5/TMS/PF5</text>
<text x="76" y="188.6">ADC6/TDO/PF6</text>
<text x="76.6" y="186.8">ADC7/TDI/PF7</text>
<text x="89.3" y="191.3">93</text>
<text x="89.3" y="189.5">92</text>
<text x="89.3" y="187.7">91</text>
<text x="35.4" y="193.8" transform="rotate(-90 35.4 193.8)">2</text>
<text x="52.5" y="196.7">52</text>
<text x="52.5" y="194.9">70</text>
<text x="52.5" y="193.1">28</text>
<text x="56.8" y="197.6">PG1/RD*</text>
<text x="56.8" y="195.8">PG2/ALE</text>
<text x="56.8" y="194">PG3/TOSC2</text>
<text x="56.8" y="192.2">PG4/TOSC1</text>
<text x="76" y="192.2">ADC4/TCK/PF4</text>
<text x="79.6" y="197.6">ADC1/PF1</text>
<text x="79.6" y="195.8">ADC2/PF2</text>
<text x="79.6" y="194">ADC3/PF3</text>
<text x="89.3" y="196.7">96</text>
<text x="89.3" y="194.9">95</text>
<text x="89.3" y="193.1">94</text>
<text x="52.5" y="198.5">51</text>
<text x="56.8" y="199.4">PG0/WR*</text>
<text x="68.7" y="201.2" transform="rotate(-90 68.7 201.2)">GND</text>
<text x="70.5" y="201.2" transform="rotate(-90 70.5 201.2)">GND</text>
<text x="74.1" y="201.2" transform="rotate(-90 74.1 201.2)">GND</text>
<text x="75.9" y="201.2" transform="rotate(-90 75.9 201.2)">GND</text>
<text x="79.6" y="199.4">ADC0/PF0</text>
<text x="89.3" y="198.5">97</text>
<text x="142.7" y="200.3">Title</text>
<text x="67.8" y="205.5" transform="rotate(-90 67.8 205.5)">11</text>
<text x="69.6" y="205.5" transform="rotate(-90 69.6 205.5)">32</text>
<text x="73.2" y="205.5" transform="rotate(-90 73.2 205.5)">62</text>
<text x="75" y="205.5" transform="rotate(-90 75 205.5)">81</text>
<text x="142.7" y="205.7">Size</text>
<text x="143.6" y="208.4">A4</text>
<text x="151.8" y="205.7">Number</text>
<text x="187.7" y="205.7">Revision</text>
<text x="142.7" y="211.1">Date:</text>
<text x="142.7" y="212.9">File:</text>
<text x="150.8" y="211.1">19/12/2006</text>
<text x="150.8" y="212.9">E:\Sumobot\..Microcontroller and Memory.SCHDOC</text>
<text x="178.7" y="212.9">Drawn By:</text>
<text x="178.7" y="211.1">Sheet</text>
<text x="183.8" y="211.1">of</text>
</g>
</svg>
